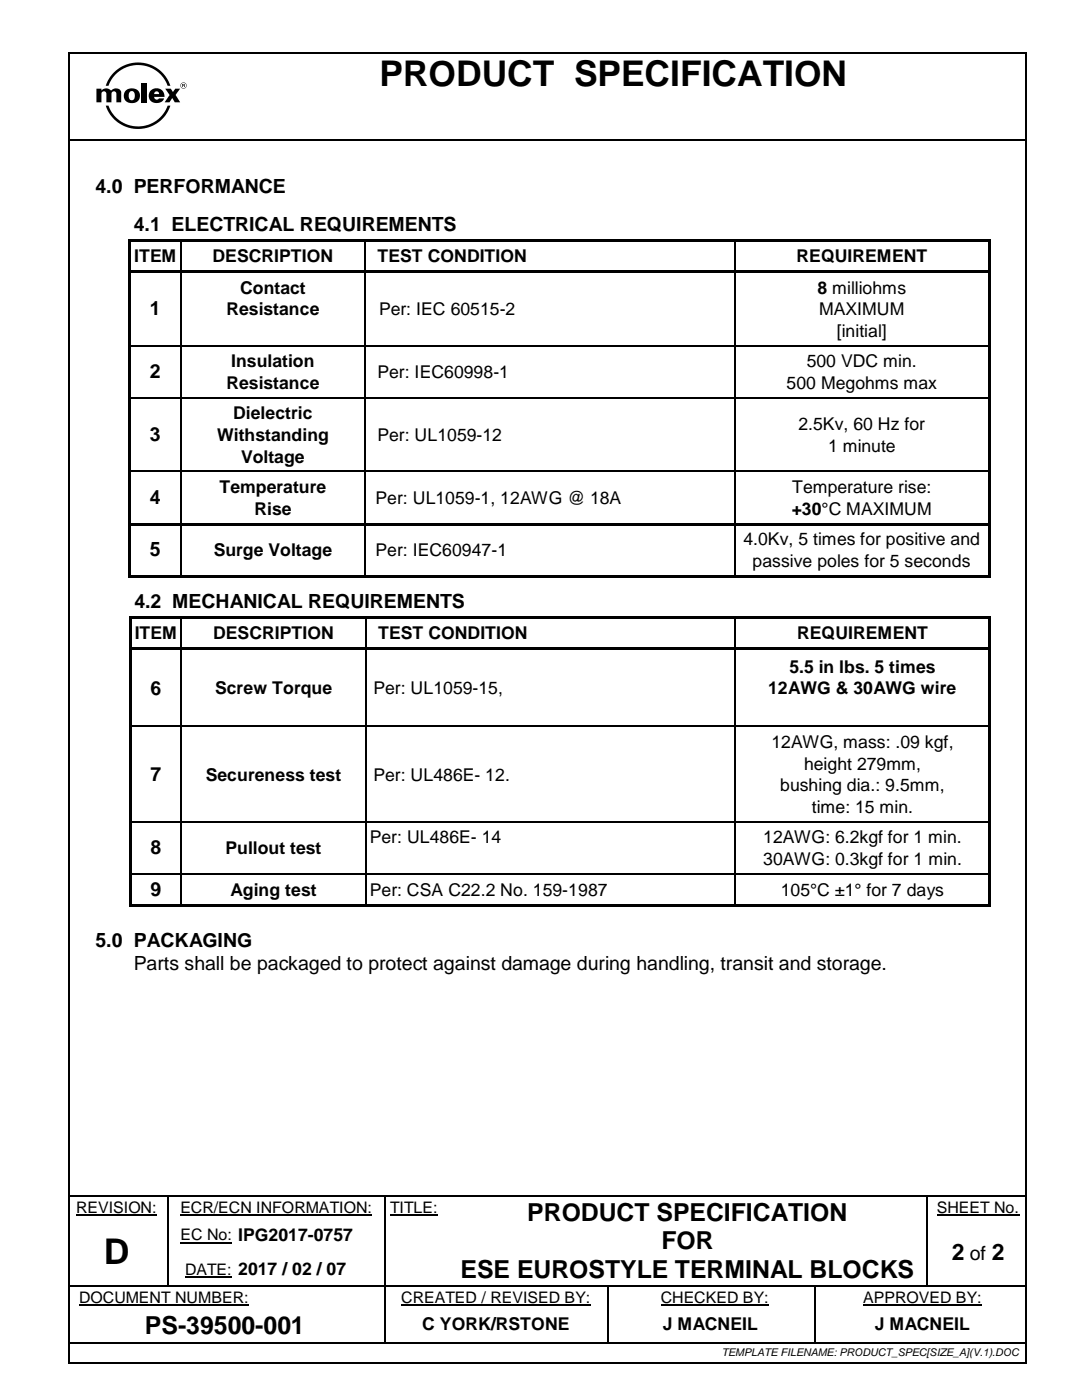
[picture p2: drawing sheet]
<svg xmlns="http://www.w3.org/2000/svg" width="216mm" height="279mm" viewBox="0 0 216 279" stroke-linecap="round" stroke-linejoin="round" font-family="sans-serif">
<g fill="#000">
<path d="M13.6 10.3h.4v.4h-.4z" fill-rule="evenodd"/>
<path d="M13.6 10.3h.4v.4h-.4z" fill-rule="evenodd"/>
<path d="M25.9 18.3h.1a.64 .64 0 0 1 .7 0 .64 .64 0 0 1 .2 .8 .68 .68 0 0 1-.6 .9 .68 .68 0 0 1-.6-.9zM25.1 18.1a1.56 1.56 0 0 0 0 2.1 1.56 1.56 0 0 0 2 .2 1.53 1.53 0 0 0 .7-2 1.53 1.53 0 0 0-2.1-.7z" fill-rule="evenodd"/>
<path d="M22.7 14.5a6.8 6.8 0 0 1 11.3 2.6h-.5a6.3 6.3 0 0 0-6-4.1 6.3 6.3 0 0 0-5.9 4.1h-.5l.7-1.4z" fill-rule="evenodd"/>
<path d="M30 18.1a1.53 1.53 0 0 0 0 2 1.53 1.53 0 0 0 1.9 .4 1.13 1.13 0 0 0 .8-.9h-1a.51 .51 0 0 1-.6 .3 .51 .51 0 0 1-.3-.6h2a1.62 1.62 0 0 0-.9-1.6 1.62 1.62 0 0 0-1.9 .4zM30.9 18.4l.3-.2a.49 .49 0 0 1 .5 .6h-.9z" fill-rule="evenodd"/>
<path d="M33 17.7h1.1l.4 .7 .5-.7h.9l-.9 1.3 1 1.4h-1.1l-.5-.8-.6 .8h-1l1-1.4z" fill-rule="evenodd"/>
<path d="M36 17.1a.62 .62 0 0 1 1.2 0 .62 .62 0 0 1-1.2 0zM36.1 17.1a.55 .55 0 0 0 1.1 0 .55 .55 0 0 0-1.1 0z" fill-rule="evenodd"/>
<path d="M36.5 16.9l.3 .1h-.3zM36.4 16.8v.6h.1v-.3l.4 .3v-.6z" fill-rule="evenodd"/>
<path d="M204.5 10.3h.4v.4h-.4z" fill-rule="evenodd"/>
<path d="M204.5 10.3h.4v.4h-.4z" fill-rule="evenodd"/>
<path d="M14 27.7h.3v.4h-.3z" fill-rule="evenodd"/>
<path d="M14 27.7h.3v.4h-.3z" fill-rule="evenodd"/>
<path d="M19.2 17.7h1v.4l.1-.1a1.28 1.28 0 0 1 1.9 .1 1.16 1.16 0 0 1 2 .3v2h-1v-1.7a.49 .49 0 0 0-.5-.5 .49 .49 0 0 0-.5 .5v1.7h-1v-1.7a.49 .49 0 0 0-.5-.5 .49 .49 0 0 0-.5 .5v1.7h-1z" fill-rule="evenodd"/>
<path d="M28.3 16.5h1v3.9h-1z" fill-rule="evenodd"/>
<path d="M21.1 21.1h.5a6.3 6.3 0 0 0 5.9 4.1 6.3 6.3 0 0 0 6-4.1h.5a6.8 6.8 0 0 1-6.5 4.6 6.8 6.8 0 0 1-6.4-4.6z" fill-rule="evenodd"/>
<path d="M204.3 27.7h.4v.4h-.4z" fill-rule="evenodd"/>
<path d="M204.3 27.7h.4v.4h-.4z" fill-rule="evenodd"/>
<path d="M25.7 47.8h.5v1.3h-.5z" fill-rule="evenodd"/>
<path d="M25.7 47.8h.5v.5h-.5z" fill-rule="evenodd"/>
<path d="M25.7 49.1h.5v4.8h-.5z" fill-rule="evenodd"/>
<path d="M25.7 53.9h.5v1.3h-.5z" fill-rule="evenodd"/>
<path d="M26.2 47.8h.5v.5h-.5z" fill-rule="evenodd"/>
<path d="M26.2 53.9h9.7v.5h-9.7z" fill-rule="evenodd"/>
<path d="M26.7 47.8h9.2v.5h-9.2z" fill-rule="evenodd"/>
<path d="M35.9 48.3h.3v.8h-.3z" fill-rule="evenodd"/>
<path d="M35.9 47.8h.6v.5h-.6z" fill-rule="evenodd"/>
<path d="M35.9 54.4h.3v.8h-.3z" fill-rule="evenodd"/>
<path d="M35.9 53.9h.6v.5h-.6z" fill-rule="evenodd"/>
<path d="M36.5 47.8h36.3v.5h-36.3z" fill-rule="evenodd"/>
<path d="M36.5 53.9h36.3v.5h-36.3z" fill-rule="evenodd"/>
<path d="M72.8 48.3h.2v.8h-.2z" fill-rule="evenodd"/>
<path d="M72.8 47.8h.5v.5h-.5z" fill-rule="evenodd"/>
<path d="M72.8 54.4h.2v.8h-.2z" fill-rule="evenodd"/>
<path d="M72.8 53.9h.5v.5h-.5z" fill-rule="evenodd"/>
<path d="M73.3 47.8h73.2v.5h-73.2z" fill-rule="evenodd"/>
<path d="M73.3 53.9h73.2v.5h-73.2z" fill-rule="evenodd"/>
<path d="M146.5 48.3h.2v.8h-.2z" fill-rule="evenodd"/>
<path d="M146.5 47.8h.5v.5h-.5z" fill-rule="evenodd"/>
<path d="M146.5 54.4h.2v.8h-.2z" fill-rule="evenodd"/>
<path d="M146.5 53.9h.5v.5h-.5z" fill-rule="evenodd"/>
<path d="M147 47.8h50.1v.5h-50.1z" fill-rule="evenodd"/>
<path d="M147 53.9h50.1v.5h-50.1z" fill-rule="evenodd"/>
<path d="M197.1 48.3h.5v.8h-.5z" fill-rule="evenodd"/>
<path d="M197.1 47.8h.5v.5h-.5z" fill-rule="evenodd"/>
<path d="M197.1 49.1h.5v4.8h-.5z" fill-rule="evenodd"/>
<path d="M197.1 53.9h.5v1.3h-.5z" fill-rule="evenodd"/>
<path d="M25.7 55.2h.5v13.6h-.5z" fill-rule="evenodd"/>
<path d="M25.7 68.8h.5v1.1h-.5z" fill-rule="evenodd"/>
<path d="M25.7 69.9h.5v9.4h-.5z" fill-rule="evenodd"/>
<path d="M35.9 68.8h.3v1.1h-.3z" fill-rule="evenodd"/>
<path d="M72.8 68.8h.2v1.1h-.2z" fill-rule="evenodd"/>
<path d="M146.5 68.8h.2v1.1h-.2z" fill-rule="evenodd"/>
<path d="M197.1 55.2h.5v13.6h-.5z" fill-rule="evenodd"/>
<path d="M197.1 68.8h.5v1.1h-.5z" fill-rule="evenodd"/>
<path d="M197.1 69.9h.5v9.4h-.5z" fill-rule="evenodd"/>
<path d="M25.7 79.3h.5v1h-.5z" fill-rule="evenodd"/>
<path d="M25.7 80.3h.5v13.7h-.5z" fill-rule="evenodd"/>
<path d="M25.7 94h.5v1h-.5z" fill-rule="evenodd"/>
<path d="M35.9 79.3h.3v1h-.3z" fill-rule="evenodd"/>
<path d="M35.9 94h.3v1h-.3z" fill-rule="evenodd"/>
<path d="M72.8 79.3h.2v1h-.2z" fill-rule="evenodd"/>
<path d="M72.8 94h.2v1h-.2z" fill-rule="evenodd"/>
<path d="M146.5 79.3h.2v1h-.2z" fill-rule="evenodd"/>
<path d="M146.5 94h.2v1h-.2z" fill-rule="evenodd"/>
<path d="M197.1 79.3h.5v1h-.5z" fill-rule="evenodd"/>
<path d="M197.1 80.3h.5v13.7h-.5z" fill-rule="evenodd"/>
<path d="M197.1 94h.5v1h-.5z" fill-rule="evenodd"/>
<path d="M25.7 95h.5v9.3h-.5z" fill-rule="evenodd"/>
<path d="M25.7 104.3h.5v1h-.5z" fill-rule="evenodd"/>
<path d="M25.7 105.3h.5v9.4h-.5z" fill-rule="evenodd"/>
<path d="M25.7 114.7h.5v.5h-.5z" fill-rule="evenodd"/>
<path d="M25.7 114.7h.5v.5h-.5z" fill-rule="evenodd"/>
<path d="M26.2 104.3h9.7v.5h-9.7z" fill-rule="evenodd"/>
<path d="M26.2 114.7h.5v.5h-.5z" fill-rule="evenodd"/>
<path d="M26.7 114.7h9.2v.5h-9.2z" fill-rule="evenodd"/>
<path d="M35.9 104.8h.3v.5h-.3z" fill-rule="evenodd"/>
<path d="M35.9 104.3h.6v.5h-.6z" fill-rule="evenodd"/>
<path d="M35.9 114.7h.6v.5h-.6z" fill-rule="evenodd"/>
<path d="M36.5 104.3h36.3v.5h-36.3z" fill-rule="evenodd"/>
<path d="M36.5 114.7h36.3v.5h-36.3z" fill-rule="evenodd"/>
<path d="M72.8 104.8h.2v.5h-.2z" fill-rule="evenodd"/>
<path d="M72.8 104.3h.5v.5h-.5z" fill-rule="evenodd"/>
<path d="M72.8 114.7h.5v.5h-.5z" fill-rule="evenodd"/>
<path d="M73.3 104.3h73.2v.5h-73.2z" fill-rule="evenodd"/>
<path d="M73.3 114.7h73.2v.5h-73.2z" fill-rule="evenodd"/>
<path d="M146.5 104.8h.2v.5h-.2z" fill-rule="evenodd"/>
<path d="M146.5 104.3h.5v.5h-.5z" fill-rule="evenodd"/>
<path d="M146.5 114.7h.5v.5h-.5z" fill-rule="evenodd"/>
<path d="M147 104.3h50.1v.5h-50.1z" fill-rule="evenodd"/>
<path d="M147 114.7h50.1v.5h-50.1z" fill-rule="evenodd"/>
<path d="M197.1 95h.5v9.3h-.5z" fill-rule="evenodd"/>
<path d="M197.1 104.3h.5v1h-.5z" fill-rule="evenodd"/>
<path d="M197.1 105.3h.5v9.4h-.5z" fill-rule="evenodd"/>
<path d="M197.1 114.7h.5v.5h-.5z" fill-rule="evenodd"/>
<path d="M197.1 114.7h.5v.5h-.5z" fill-rule="evenodd"/>
<path d="M25.8 123.1h.5v1.3h-.5z" fill-rule="evenodd"/>
<path d="M25.8 123.1h.5v.5h-.5z" fill-rule="evenodd"/>
<path d="M25.8 124.4h.5v4.8h-.5z" fill-rule="evenodd"/>
<path d="M25.8 129.2h.5v1.3h-.5z" fill-rule="evenodd"/>
<path d="M26.3 123.1h.5v.5h-.5z" fill-rule="evenodd"/>
<path d="M26.3 129.2h9.8v.5h-9.8z" fill-rule="evenodd"/>
<path d="M26.8 123.1h9.3v.5h-9.3z" fill-rule="evenodd"/>
<path d="M36.1 123.6h.2v.8h-.2z" fill-rule="evenodd"/>
<path d="M36.1 123.1h.5v.5h-.5z" fill-rule="evenodd"/>
<path d="M36.1 129.7h.2v.8h-.2z" fill-rule="evenodd"/>
<path d="M36.1 129.2h.5v.5h-.5z" fill-rule="evenodd"/>
<path d="M36.6 123.1h36.3v.5h-36.3z" fill-rule="evenodd"/>
<path d="M36.6 129.2h36.3v.5h-36.3z" fill-rule="evenodd"/>
<path d="M72.9 123.6h.3v.8h-.3z" fill-rule="evenodd"/>
<path d="M72.9 123.1h.5v.5h-.5z" fill-rule="evenodd"/>
<path d="M72.9 129.7h.3v.8h-.3z" fill-rule="evenodd"/>
<path d="M72.9 129.2h.5v.5h-.5z" fill-rule="evenodd"/>
<path d="M73.4 123.1h73.2v.5h-73.2z" fill-rule="evenodd"/>
<path d="M73.4 129.2h73.2v.5h-73.2z" fill-rule="evenodd"/>
<path d="M146.6 123.6h.2v.8h-.2z" fill-rule="evenodd"/>
<path d="M146.6 123.1h.5v.5h-.5z" fill-rule="evenodd"/>
<path d="M146.6 129.7h.2v.8h-.2z" fill-rule="evenodd"/>
<path d="M146.6 129.2h.5v.5h-.5z" fill-rule="evenodd"/>
<path d="M147.1 123.1h50.2v.5h-50.2z" fill-rule="evenodd"/>
<path d="M147.1 129.2h50.2v.5h-50.2z" fill-rule="evenodd"/>
<path d="M197.3 123.6h.5v.8h-.5z" fill-rule="evenodd"/>
<path d="M197.3 123.1h.5v.5h-.5z" fill-rule="evenodd"/>
<path d="M197.3 124.4h.5v4.8h-.5z" fill-rule="evenodd"/>
<path d="M197.3 129.2h.5v1.3h-.5z" fill-rule="evenodd"/>
<path d="M25.8 130.5h.5v14.3h-.5z" fill-rule="evenodd"/>
<path d="M25.8 144.8h.5v1.1h-.5z" fill-rule="evenodd"/>
<path d="M36.1 144.8h.2v1.1h-.2z" fill-rule="evenodd"/>
<path d="M72.9 144.8h.3v1.1h-.3z" fill-rule="evenodd"/>
<path d="M146.6 144.8h.2v1.1h-.2z" fill-rule="evenodd"/>
<path d="M197.3 130.5h.5v14.3h-.5z" fill-rule="evenodd"/>
<path d="M197.3 144.8h.5v1.1h-.5z" fill-rule="evenodd"/>
<path d="M25.8 145.9h.5v18h-.5z" fill-rule="evenodd"/>
<path d="M25.8 163.9h.5v1h-.5z" fill-rule="evenodd"/>
<path d="M25.8 164.9h.5v9.3h-.5z" fill-rule="evenodd"/>
<path d="M25.8 174.2h.5v1h-.5z" fill-rule="evenodd"/>
<path d="M36.1 163.9h.2v1h-.2z" fill-rule="evenodd"/>
<path d="M36.1 174.2h.2v1h-.2z" fill-rule="evenodd"/>
<path d="M72.9 163.9h.3v1h-.3z" fill-rule="evenodd"/>
<path d="M72.9 174.2h.3v1h-.3z" fill-rule="evenodd"/>
<path d="M146.6 163.9h.2v1h-.2z" fill-rule="evenodd"/>
<path d="M146.6 174.2h.2v1h-.2z" fill-rule="evenodd"/>
<path d="M197.3 145.9h.5v18h-.5z" fill-rule="evenodd"/>
<path d="M197.3 163.9h.5v1h-.5z" fill-rule="evenodd"/>
<path d="M197.3 164.9h.5v9.3h-.5z" fill-rule="evenodd"/>
<path d="M197.3 174.2h.5v1h-.5z" fill-rule="evenodd"/>
<path d="M25.8 175.2h.5v5.3h-.5z" fill-rule="evenodd"/>
<path d="M25.8 180.5h.5v.5h-.5z" fill-rule="evenodd"/>
<path d="M25.8 180.5h.5v.5h-.5z" fill-rule="evenodd"/>
<path d="M26.3 180.5h9.8v.5h-9.8z" fill-rule="evenodd"/>
<path d="M36.1 180.5h.5v.5h-.5z" fill-rule="evenodd"/>
<path d="M36.6 180.5h36.3v.5h-36.3z" fill-rule="evenodd"/>
<path d="M72.9 180.5h.5v.5h-.5z" fill-rule="evenodd"/>
<path d="M73.4 180.5h73.2v.5h-73.2z" fill-rule="evenodd"/>
<path d="M146.6 180.5h.5v.5h-.5z" fill-rule="evenodd"/>
<path d="M147.1 180.5h50.2v.5h-50.2z" fill-rule="evenodd"/>
<path d="M197.3 175.2h.5v5.3h-.5z" fill-rule="evenodd"/>
<path d="M197.3 180.5h.5v.5h-.5z" fill-rule="evenodd"/>
<path d="M197.3 180.5h.5v.5h-.5z" fill-rule="evenodd"/>
<path d="M33.4 238.8h.2v.2h-.2z" fill-rule="evenodd"/>
<path d="M33.4 238.5h.3v.3h-.3z" fill-rule="evenodd"/>
<path d="M76.6 238.8h.3v.2h-.3z" fill-rule="evenodd"/>
<path d="M76.6 238.5h.4v.3h-.4z" fill-rule="evenodd"/>
<path d="M89.4 238.5h.4v.3h-.4z" fill-rule="evenodd"/>
<path d="M184.8 238.8h.3v.2h-.3z" fill-rule="evenodd"/>
<path d="M184.8 238.5h.4v.3h-.4z" fill-rule="evenodd"/>
<path d="M33.4 242.8h.2v.9h-.2z" fill-rule="evenodd"/>
<path d="M33.4 249.7h.2v.9h-.2z" fill-rule="evenodd"/>
<path d="M33.4 256.6h.2v.2h-.2z" fill-rule="evenodd"/>
<path d="M46.3 256.6h.2v.2h-.2z" fill-rule="evenodd"/>
<path d="M76.6 242.8h.3v.9h-.3z" fill-rule="evenodd"/>
<path d="M76.6 249.7h.3v.9h-.3z" fill-rule="evenodd"/>
<path d="M76.6 256.6h.3v.5h-.3z" fill-rule="evenodd"/>
<path d="M89.4 256.6h.3v.2h-.3z" fill-rule="evenodd"/>
<path d="M121.1 256.8h.3v.3h-.3z" fill-rule="evenodd"/>
<path d="M121.1 256.6h.3v.2h-.3z" fill-rule="evenodd"/>
<path d="M162.6 256.8h.2v.3h-.2z" fill-rule="evenodd"/>
<path d="M162.6 256.6h.2v.2h-.2z" fill-rule="evenodd"/>
<path d="M184.8 242.8h.3v.9h-.3z" fill-rule="evenodd"/>
<path d="M184.8 249.7h.3v.9h-.3z" fill-rule="evenodd"/>
<path d="M184.8 256.6h.3v.2h-.3z" fill-rule="evenodd"/>
<path d="M13.6 271.8h.4v.4h-.4z" fill-rule="evenodd"/>
<path d="M13.6 271.8h.4v.4h-.4z" fill-rule="evenodd"/>
<path d="M76.6 260.9h.3v.8h-.3z" fill-rule="evenodd"/>
<path d="M76.6 267.8h.3v.3h-.3z" fill-rule="evenodd"/>
<path d="M121.1 260.9h.3v.8h-.3z" fill-rule="evenodd"/>
<path d="M121.1 267.8h.3v.3h-.3z" fill-rule="evenodd"/>
<path d="M162.6 260.9h.2v.8h-.2z" fill-rule="evenodd"/>
<path d="M162.6 267.8h.3v.3h-.3z" fill-rule="evenodd"/>
<path d="M204.5 271.8h.4v.4h-.4z" fill-rule="evenodd"/>
<path d="M204.5 271.8h.4v.4h-.4z" fill-rule="evenodd"/>
</g>
<g fill="none" stroke="#000" stroke-width=".34">
<path d="M13.8 10.7v261.1M14 10.5h190.5M204.7 10.7v261.1M14.3 27.9h190.2M14 238.6h19.4M33.7 238.6h42.9M77 238.6h12.4M89.8 238.6h95M185.2 238.6h19.3M14 267.9h62.6M14 272h190.5M76.8 261.7v6.1"/>
<path d="M76.9 267.9h44.2M121.2 261.7v6.1M121.4 267.9h41.2M162.9 267.9h41.6"/>
</g>
<path d="M15.2 242.5h16.1M36 242.5h38.3M36 248h10.3M36.9 254.9h9.4M77.8 242.5h9.6M186.9 242.5h16.5M15.8 260.5h33.9M80.1 260.5h37.7M131.9 260.5h21.5M172.2 260.5h23.7" fill="none" stroke="#000" stroke-width=".21"/>
<g fill="none" stroke="#000" stroke-width=".25">
<path d="M36.1 49.1v4.8M36.1 55.2v13.6M72.9 49.1v4.8M72.9 55.2v13.6M146.6 49.1v4.8M146.6 55.2v13.6M26.2 69h9.7M26.2 79.4h9.7M36.1 69.9v9.4M36.2 69h36.6M36.2 79.4h36.6M72.9 69.9v9.4"/>
<path d="M73 69h73.5M73 79.4h73.5M146.6 69.9v9.4M146.7 69h50.4M146.7 79.4h50.4M26.2 94.1h9.7M36.1 80.3v13.7M36.1 95v9.3M36.2 94.1h36.6M72.9 80.3v13.7M72.9 95v9.3M73 94.1h73.5"/>
<path d="M146.6 80.3v13.7M146.6 95v9.3M146.7 94.1h50.4M36.1 105.3v9.4M72.9 105.3v9.4M146.6 105.3v9.4M36.2 124.4v4.8M36.2 130.5v14.3M73 124.4v4.8M73 130.5v14.3M146.7 124.4v4.8M146.7 130.5v14.3"/>
<path d="M26.3 145h9.8M36.2 145.9v18M36.3 145h36.6M73 145.9v18M73.2 145h73.4M146.7 145.9v18M146.8 145h50.5M26.3 164h9.8M26.3 174.4h9.8M36.2 164.9v9.3M36.2 175.2v5.3M36.3 164h36.6"/>
<path d="M36.3 174.4h36.6M73 164.9v9.3M73 175.2v5.3M73.2 164h73.4M73.2 174.4h73.4M146.7 164.9v9.3M146.7 175.2v5.3M146.8 164h50.5M146.8 174.4h50.5M33.5 239v3.8M76.8 239v3.8M184.9 239v3.8"/>
<path d="M14 256.7h19.4M33.5 243.7v6M33.5 250.6v6M33.6 256.7h12.7M46.5 256.7h30.1M76.8 243.7v6M76.8 250.6v6M76.8 257.1v3.8M76.9 256.7h12.5M89.7 256.7h31.4M121.2 257.1v3.8M121.4 256.7h41.2"/>
<path d="M162.7 257.1v3.8M162.8 256.7h22M184.9 243.7v6M184.9 250.6v6M185.1 256.7h19.4M162.7 261.7v6.1"/>
</g>
<g font-size="7.1">
<text x="75.7" y="17.2">PRODUCT SPECIFICATION</text>
<text x="20.7" y="252.3">D</text>
</g>
<g font-size="5">
<text x="105.2" y="243.6">PRODUCT SPECIFICATION</text>
<text x="132" y="249.3">FOR</text>
<text x="91.9" y="255">ESE EUROSTYLE TERMINAL BLOCKS</text>
<text x="28.9" y="266.2">PS-39500-001</text>
</g>
<g font-size="4.6">
<text x="189.9" y="251.5">2</text>
<text x="197.9" y="251.5">2</text>
</g>
<g font-size="3.9">
<text x="19" y="38.5">4.0 PERFORMANCE</text>
<text x="26.7" y="46.1">4.1 ELECTRICAL REQUIREMENTS</text>
<text x="29.9" y="63">1</text>
<text x="29.9" y="75.5">2</text>
<text x="29.9" y="88.1">3</text>
<text x="29.9" y="100.6">4</text>
<text x="29.9" y="111">5</text>
<text x="26.8" y="121.4">4.2 MECHANICAL REQUIREMENTS</text>
<text x="30" y="138.6">6</text>
<text x="30" y="155.8">7</text>
<text x="30" y="170.5">8</text>
<text x="30" y="178.8">9</text>
<text x="19" y="189">5.0 PACKAGING</text>
<text x="26.7" y="193.5">Parts shall be packaged to protect against damage during handling, transit and storage.</text>
<text x="193.5" y="251.5">of</text>
</g>
<g font-size="3.5">
<text x="26.8" y="52.3">ITEM</text>
<text x="42.4" y="52.3">DESCRIPTION</text>
<text x="75.3" y="52.3">TEST CONDITION</text>
<text x="159" y="52.3">REQUIREMENT</text>
<text x="47.9" y="58.6">Contact</text>
<text x="163.1" y="58.6">8 milliohms</text>
<text x="45.2" y="62.9">Resistance</text>
<text x="75.6" y="62.9">Per: IEC 60515-2</text>
<text x="163.4" y="62.9">MAXIMUM</text>
<text x="167" y="67.2">[initial]</text>
<text x="45.2" y="77.6">Resistance</text>
<text x="46.2" y="73.3">Insulation</text>
<text x="75.3" y="75.4">Per: IEC60998-1</text>
<text x="157" y="77.6">500 Megohms max</text>
<text x="161" y="73.3">500 VDC min.</text>
<text x="46.5" y="83.7">Dielectric</text>
<text x="43.3" y="88">Withstanding</text>
<text x="75.3" y="88">Per: UL1059-12</text>
<text x="159.3" y="85.9">2.5Kv, 60 Hz for</text>
<text x="48.1" y="92.3">Voltage</text>
<text x="165.2" y="90.1">1 minute</text>
<text x="43.8" y="98.4">Temperature</text>
<text x="74.9" y="100.6">Per: UL1059-1, 12AWG @ 18A</text>
<text x="158.1" y="98.4">Temperature rise:</text>
<text x="50.8" y="102.7">Rise</text>
<text x="158" y="102.7">+30°C MAXIMUM</text>
<text x="42.6" y="110.9">Surge Voltage</text>
<text x="74.9" y="110.9">Per: IEC60947-1</text>
<text x="148.4" y="108.8">4.0Kv, 5 times for positive and</text>
<text x="150.2" y="113.1">passive poles for 5 seconds</text>
<text x="26.9" y="127.6">ITEM</text>
<text x="42.6" y="127.6">DESCRIPTION</text>
<text x="75.5" y="127.6">TEST CONDITION</text>
<text x="159.1" y="127.6">REQUIREMENT</text>
<text x="157.5" y="134.3">5.5 in lbs. 5 times</text>
<text x="42.9" y="138.6">Screw Torque</text>
<text x="74.5" y="138.6">Per: UL1059-15,</text>
<text x="153.3" y="138.6">12AWG &amp; 30AWG wire</text>
<text x="153.9" y="149.3">12AWG, mass: .09 kgf,</text>
<text x="41.1" y="155.8">Secureness test</text>
<text x="74.5" y="155.8">Per: UL486E- 12.</text>
<text x="160.4" y="153.6">height 279mm,</text>
<text x="155.7" y="157.9">bushing dia.: 9.5mm,</text>
<text x="162" y="162.2">time: 15 min.</text>
<text x="45" y="170.5">Pullout test</text>
<text x="73.8" y="168.3">Per: UL486E- 14</text>
<text x="152.3" y="168.3">12AWG: 6.2kgf for 1 min.</text>
<text x="152.3" y="172.6">30AWG: 0.3kgf for 1 min.</text>
<text x="46" y="178.8">Aging test</text>
<text x="73.8" y="178.8">Per: CSA C22.2 No. 159-1987</text>
<text x="155.8" y="178.8">105°C ±1° for 7 days</text>
<text x="84.3" y="265.5">C YORK/RSTONE</text>
<text x="132.3" y="265.5">J MACNEIL</text>
<text x="174.6" y="265.5">J MACNEIL</text>
</g>
<g font-size="3.2">
<text x="15.2" y="242">REVISION:</text>
<text x="36" y="242">ECR/ECN INFORMATION:</text>
<text x="77.8" y="242">TITLE:</text>
<text x="186.9" y="242">SHEET No.</text>
<text x="36" y="247.6">EC No: IPG2017-0757</text>
<text x="36.9" y="254.5">DATE: 2017 / 02 / 07</text>
<text x="15.8" y="260">DOCUMENT NUMBER:</text>
<text x="80.1" y="260">CREATED / REVISED BY:</text>
<text x="131.9" y="260">CHECKED BY:</text>
<text x="172.2" y="260">APPROVED BY:</text>
</g>
<text font-size="2.1" x="144" y="270.6">TEMPLATE FILENAME: PRODUCT_SPEC[SIZE_A](V.1).DOC</text>
</svg>
